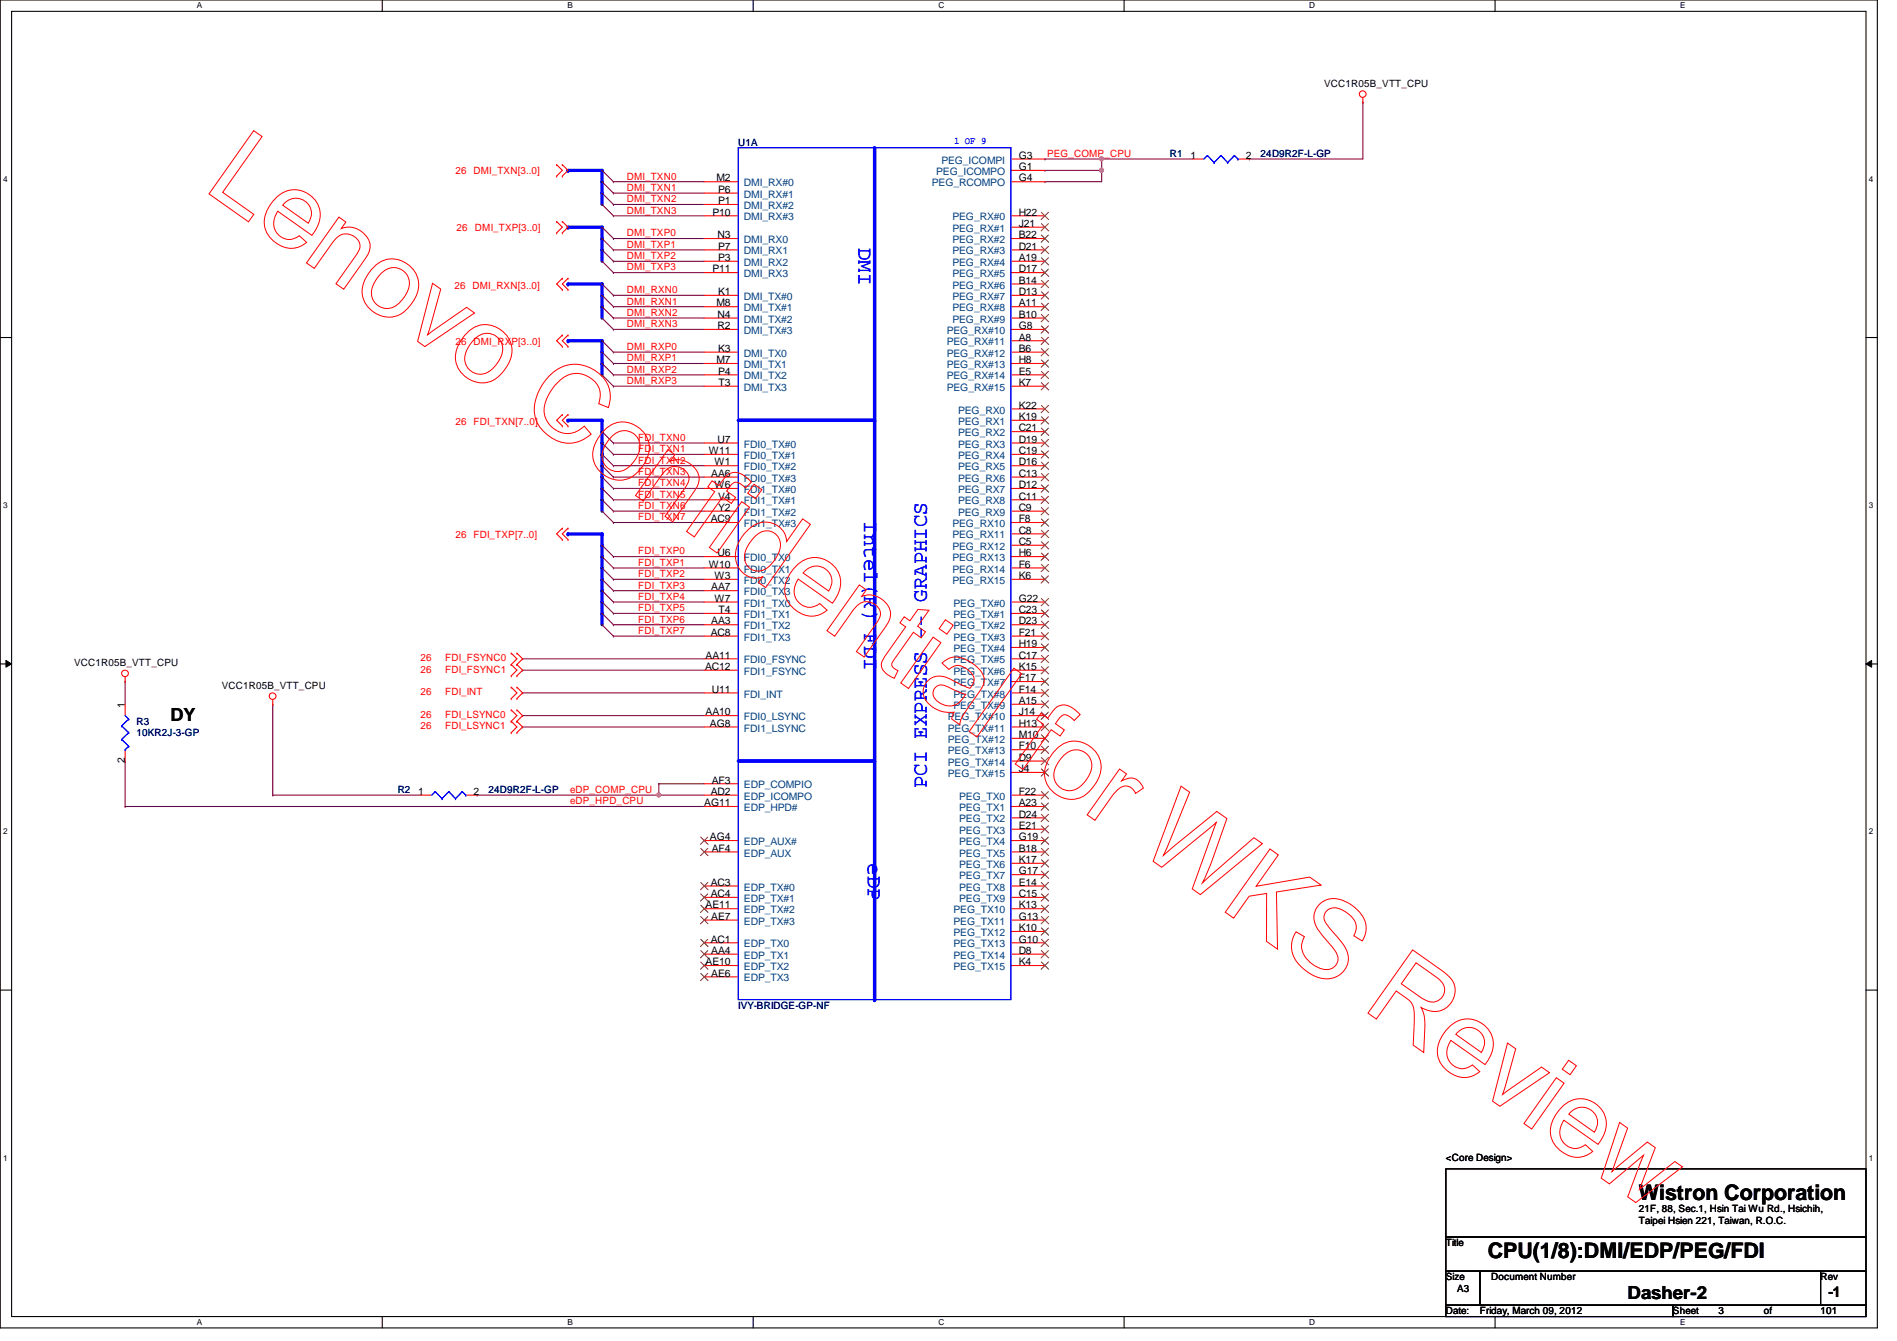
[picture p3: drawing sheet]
<svg xmlns="http://www.w3.org/2000/svg" width="297mm" height="210mm" viewBox="0 0 297 210" stroke-linecap="round" stroke-linejoin="round" font-family="sans-serif">
<path d="M0 0h294v207.9h-294zM1.8 1.8h290.4v204.3h-290.4z" fill="none" stroke="#000" stroke-width=".17"/>
<g fill="#fff">
<path d="M30.8 .2h.8v1.4h-.8z"/>
<path d="M30.8 206.2h.8v1.4h-.8z"/>
</g>
<path d="M59.9 0v1.8M59.9 206.1v1.8" fill="none" stroke="#000" stroke-width=".17"/>
<g fill="#fff">
<path d="M88.9 .2h.8v1.4h-.8z"/>
<path d="M88.9 206.2h.8v1.4h-.8z"/>
</g>
<path d="M117.9 0v1.8M117.9 206.1v1.8" fill="none" stroke="#000" stroke-width=".17"/>
<g fill="#fff">
<path d="M146.9 .2h.9v1.4h-.9z"/>
<path d="M146.9 206.2h.9v1.4h-.9z"/>
</g>
<path d="M176 0v1.8M176 206.1v1.8" fill="none" stroke="#000" stroke-width=".17"/>
<g fill="#fff">
<path d="M205 .2h.9v1.4h-.9z"/>
<path d="M205 206.2h.9v1.4h-.9z"/>
</g>
<path d="M234.1 0v1.8M234.1 206.1v1.8" fill="none" stroke="#000" stroke-width=".17"/>
<g fill="#fff">
<path d="M263.1 .2h.8v1.4h-.8z"/>
<path d="M263.1 206.2h.8v1.4h-.8z"/>
<path d="M.5 27.3h.7v1.4h-.7z"/>
<path d="M292.6 27.3h.7v1.4h-.7z"/>
<path d="M.5 78.4h.7v1.4h-.7z"/>
<path d="M292.6 78.4h.7v1.4h-.7z"/>
</g>
<path d="M0 52.8h1.8M292.2 52.8h1.8" fill="none" stroke="#000" stroke-width=".17"/>
<g fill="#fff">
<path d="M.5 129.5h.7v1.4h-.7z"/>
<path d="M292.6 129.5h.7v1.4h-.7z"/>
</g>
<path d="M0 103.9h1.8M292.2 103.9h1.8" fill="none" stroke="#000" stroke-width=".17"/>
<path d="M.9 103.4l.9 .5-.9 .5zM292.2 103.9l.9-.5v1z" fill="#000"/>
<path d="M.9 103.4l.9 .5-.9 .5zM292.2 103.9l.9-.5v1z" fill="none" stroke="#000" stroke-width=".16"/>
<g fill="#fff">
<path d="M.5 180.5h.7v1.4h-.7z"/>
<path d="M292.6 180.5h.7v1.4h-.7z"/>
</g>
<path d="M0 155h1.8M292.2 155h1.8" fill="none" stroke="#000" stroke-width=".17"/>
<path d="M163.6 28.4h.1M163.6 24.9h.1M163.6 24.9h8.9M172.5 26.7h.1M172.5 26.7v1.7h-8.9" fill="none" stroke="#800040" stroke-width=".17"/>
<path d="M88.9 26.7h5.4" fill="none" stroke="#00f" stroke-width=".51"/>
<circle cx="88.9" cy="26.7" r=".25" fill="#00f"/>
<path d="M94.3 30.2v1.8" fill="none" stroke="#00f" stroke-width=".51"/>
<circle cx="94.3" cy="30.2" r=".25" fill="#00f"/>
<g fill="none" stroke="#800040" stroke-width=".17">
<path d="M96.1 28.4h.1M96.1 30.2h.1M96.1 32h.1M96.1 33.8h.1M96.1 37.3h.1M96.1 39.1h.1M96.1 28.4h14.2M96.1 30.2h14.2M96.1 32h14.2M96.1 33.8h14.2M96.1 37.3h14.2M96.1 39.1h14.2"/>
<path d="M96.1 40.9h.1M96.1 42.7h.1M96.1 40.9h14.2M96.1 42.7h14.2"/>
</g>
<path d="M88.9 44.4h5.4" fill="none" stroke="#00f" stroke-width=".51"/>
<circle cx="88.9" cy="44.4" r=".25" fill="#00f"/>
<path d="M94.3 48v1.8" fill="none" stroke="#00f" stroke-width=".51"/>
<circle cx="94.3" cy="48" r=".25" fill="#00f"/>
<path d="M96.1 46.2h.1M96.1 48h.1M96.1 49.8h.1M96.1 51.6h.1M96.1 46.2h14.2M96.1 48h14.2M96.1 49.8h14.2M96.1 51.6h14.2" fill="none" stroke="#800040" stroke-width=".17"/>
<path d="M88.9 53.3h5.4" fill="none" stroke="#00f" stroke-width=".51"/>
<circle cx="88.9" cy="53.3" r=".25" fill="#00f"/>
<path d="M94.3 56.9v1.8" fill="none" stroke="#00f" stroke-width=".51"/>
<circle cx="94.3" cy="56.9" r=".25" fill="#00f"/>
<path d="M163.6 26.7h.1M172.5 24.9h.1M172.5 24.9v1.8h-8.9M96.1 55.1h.1M96.1 56.9h.1M96.1 58.7h.1M96.1 55.1h14.2M96.1 56.9h14.2M96.1 58.7h14.2M96.1 60.5h.1M96.1 60.5h14.2" fill="none" stroke="#800040" stroke-width=".17"/>
<circle cx="172.5" cy="26.6" r=".32" fill="#f0f"/>
<circle cx="172.5" cy="26.6" r=".32" fill="none" stroke="#f0f" stroke-width=".17"/>
<path d="M172.5 24.9h.1M172.5 24.9h14.2" fill="none" stroke="#800040" stroke-width=".17"/>
<circle cx="172.5" cy="24.9" r=".32" fill="#f0f"/>
<circle cx="172.5" cy="24.9" r=".32" fill="none" stroke="#f0f" stroke-width=".17"/>
<g fill="none" stroke="#800040" stroke-width=".17">
<path d="M195.6 24.9h.1M195.6 24.9h17.8M96.1 69.3h.1M96.1 71.1h.1M96.1 72.9h.1M96.1 74.7h.1M96.1 76.5h.1M96.1 78.2h.1M96.1 69.3h14.2M96.1 71.1h14.2M96.1 72.9h14.2M96.1 74.7h14.2"/>
<path d="M96.1 76.5h14.2M96.1 78.2h14.2M96.1 81.8h.1M96.1 80h.1M96.1 94.2h.1M96.1 96h.1M96.1 99.6h.1M96.1 97.8h.1M96.1 87.1h.1M96.1 88.9h.1M96.1 90.7h.1M96.1 92.5h.1"/>
<path d="M96.1 81.8h14.2M96.1 80h14.2M96.1 94.2h14.2M96.1 96h14.2M96.1 99.6h14.2M96.1 97.8h14.2M96.1 87.1h14.2M96.1 88.9h14.2M96.1 90.7h14.2M96.1 92.5h14.2"/>
</g>
<path d="M94.3 78.2v1.8" fill="none" stroke="#00f" stroke-width=".51"/>
<circle cx="94.3" cy="78.2" r=".25" fill="#00f"/>
<path d="M88.9 65.8h5.4" fill="none" stroke="#00f" stroke-width=".51"/>
<circle cx="88.9" cy="65.8" r=".25" fill="#00f"/>
<path d="M81.8 103.1h.1M81.8 104.9h.1M81.8 108.5h.1M81.8 112h.1M81.8 113.8h.1M81.8 103.1h28.5M81.8 104.9h28.5M81.8 108.5h28.5M81.8 112h28.5M81.8 113.8h28.5" fill="none" stroke="#800040" stroke-width=".17"/>
<path d="M88.9 35.6h5.4" fill="none" stroke="#00f" stroke-width=".51"/>
<circle cx="88.9" cy="35.6" r=".25" fill="#00f"/>
<path d="M94.3 28.4v1.8" fill="none" stroke="#00f" stroke-width=".51"/>
<circle cx="94.3" cy="28.4" r=".25" fill="#00f"/>
<path d="M94.3 26.7v1.7" fill="none" stroke="#00f" stroke-width=".51"/>
<circle cx="94.3" cy="26.7" r=".25" fill="#00f"/>
<path d="M94.3 37.3v1.8" fill="none" stroke="#00f" stroke-width=".51"/>
<circle cx="94.3" cy="37.3" r=".25" fill="#00f"/>
<path d="M94.3 39.1v1.8" fill="none" stroke="#00f" stroke-width=".51"/>
<circle cx="94.3" cy="39.1" r=".25" fill="#00f"/>
<path d="M94.3 35.6v1.7" fill="none" stroke="#00f" stroke-width=".51"/>
<circle cx="94.3" cy="35.6" r=".25" fill="#00f"/>
<path d="M94.3 44.4v1.8" fill="none" stroke="#00f" stroke-width=".51"/>
<circle cx="94.3" cy="44.4" r=".25" fill="#00f"/>
<path d="M94.3 46.2v1.8" fill="none" stroke="#00f" stroke-width=".51"/>
<circle cx="94.3" cy="46.2" r=".25" fill="#00f"/>
<path d="M94.3 53.3v1.8" fill="none" stroke="#00f" stroke-width=".51"/>
<circle cx="94.3" cy="53.3" r=".25" fill="#00f"/>
<path d="M94.3 55.1v1.8" fill="none" stroke="#00f" stroke-width=".51"/>
<circle cx="94.3" cy="55.1" r=".25" fill="#00f"/>
<path d="M94.3 71.1v1.8" fill="none" stroke="#00f" stroke-width=".51"/>
<circle cx="94.3" cy="71.1" r=".25" fill="#00f"/>
<path d="M94.3 65.8v1.8" fill="none" stroke="#00f" stroke-width=".51"/>
<circle cx="94.3" cy="65.8" r=".25" fill="#00f"/>
<path d="M94.3 69.3v1.8" fill="none" stroke="#00f" stroke-width=".51"/>
<circle cx="94.3" cy="69.3" r=".25" fill="#00f"/>
<path d="M94.3 67.6v1.7" fill="none" stroke="#00f" stroke-width=".51"/>
<circle cx="94.3" cy="67.6" r=".25" fill="#00f"/>
<path d="M94.3 74.7v1.8" fill="none" stroke="#00f" stroke-width=".51"/>
<circle cx="94.3" cy="74.7" r=".25" fill="#00f"/>
<path d="M94.3 72.9v1.8" fill="none" stroke="#00f" stroke-width=".51"/>
<circle cx="94.3" cy="72.9" r=".25" fill="#00f"/>
<path d="M94.3 76.5v1.7" fill="none" stroke="#00f" stroke-width=".51"/>
<circle cx="94.3" cy="76.5" r=".25" fill="#00f"/>
<path d="M94.3 96v1.8" fill="none" stroke="#00f" stroke-width=".51"/>
<circle cx="94.3" cy="96" r=".25" fill="#00f"/>
<path d="M88.9 83.6h5.4" fill="none" stroke="#00f" stroke-width=".51"/>
<circle cx="88.9" cy="83.6" r=".25" fill="#00f"/>
<path d="M94.3 88.9v1.8" fill="none" stroke="#00f" stroke-width=".51"/>
<circle cx="94.3" cy="88.9" r=".25" fill="#00f"/>
<path d="M94.3 83.6v1.7" fill="none" stroke="#00f" stroke-width=".51"/>
<circle cx="94.3" cy="83.6" r=".25" fill="#00f"/>
<path d="M94.3 87.1v1.8" fill="none" stroke="#00f" stroke-width=".51"/>
<circle cx="94.3" cy="87.1" r=".25" fill="#00f"/>
<path d="M94.3 85.3v1.8" fill="none" stroke="#00f" stroke-width=".51"/>
<circle cx="94.3" cy="85.3" r=".25" fill="#00f"/>
<path d="M94.3 90.7v1.8" fill="none" stroke="#00f" stroke-width=".51"/>
<circle cx="94.3" cy="90.7" r=".25" fill="#00f"/>
<path d="M94.3 92.5v1.7" fill="none" stroke="#00f" stroke-width=".51"/>
<circle cx="94.3" cy="92.5" r=".25" fill="#00f"/>
<path d="M94.3 94.2v1.8" fill="none" stroke="#00f" stroke-width=".51"/>
<circle cx="94.3" cy="94.2" r=".25" fill="#00f"/>
<g fill="none" stroke="#800040" stroke-width=".17">
<path d="M213.4 16h.1M213.4 16v8.9M19.6 119.1h.1M19.6 106.7h.1M19.6 106.7v3.5M19.6 119.1v7.1M42.7 110.2h.1M42.7 110.2v14.3M19.6 126.2h.1M19.6 126.2h90.7M42.7 124.5h.1M42.7 124.5h23.1"/>
<path d="M103.2 124.5h.1M103.2 124.5h7.1"/>
</g>
<circle cx="103.1" cy="124.4" r=".32" fill="#f0f"/>
<circle cx="103.1" cy="124.4" r=".32" fill="none" stroke="#f0f" stroke-width=".17"/>
<g fill="none" stroke="#800040" stroke-width=".17">
<path d="M94.3 26.7h.1M94.3 28.4h.1M94.3 30.2h.1M94.3 32h.1M94.3 35.6h.1M94.3 37.3h.1M94.3 39.1h.1M94.3 26.7l1.8 1.7M94.3 28.4l1.8 1.8M94.3 30.2l1.8 1.8M94.3 32l1.8 1.8M94.3 35.6l1.8 1.7"/>
<path d="M94.3 37.3l1.8 1.8M94.3 39.1l1.8 1.8M94.3 40.9h.1M94.3 44.4h.1M94.3 46.2h.1M94.3 48h.1M94.3 49.8h.1M94.3 53.3h.1M94.3 55.1h.1M94.3 56.9h.1M94.3 58.7h.1M94.3 40.9l1.8 1.8"/>
<path d="M94.3 44.4l1.8 1.8M94.3 46.2l1.8 1.8M94.3 48l1.8 1.8M94.3 49.8l1.8 1.8M94.3 53.3l1.8 1.8M94.3 55.1l1.8 1.8M94.3 56.9l1.8 1.8M94.3 58.7l1.8 1.8M94.3 67.6h.1M94.3 69.3h.1M94.3 71.1h.1M94.3 72.9h.1"/>
<path d="M94.3 74.7h.1M94.3 76.5h.1M94.3 78.2h.1M94.3 67.6l1.8 1.7M94.3 69.3l1.8 1.8M94.3 71.1l1.8 1.8M94.3 72.9l1.8 1.8M94.3 74.7l1.8 1.8M94.3 76.5l1.8 1.7M94.3 78.2l1.8 1.8M94.3 80h.1M94.3 85.3h.1"/>
<path d="M94.3 87.1h.1M94.3 88.9h.1M94.3 90.7h.1M94.3 92.5h.1M94.3 94.2h.1M94.3 96h.1M94.3 97.8h.1M94.3 80l1.8 1.8M94.3 85.3l1.8 1.8M94.3 87.1l1.8 1.8M94.3 88.9l1.8 1.8M94.3 90.7l1.8 1.8"/>
<path d="M94.3 92.5l1.8 1.7M94.3 94.2l1.8 1.8M94.3 96l1.8 1.8M94.3 97.8l1.8 1.8M74.7 124.5h.1M74.7 124.5h28.5M103.2 122.7h.1M103.2 124.5h.1M103.2 122.7h7.1M103.2 122.7v1.8"/>
</g>
<g fill="none" stroke="#f00" stroke-width=".17">
<path d="M213.4 16h.1M213.4 15.3v.7M87.2 27.6h.1M87.2 25.8h.1M87.2 36.4h.1M87.2 34.7h.1M87.2 25.8l.8 .9-.8 .9M87.2 34.7l.8 .9-.8 .8M88 25.8h.1M88 27.6h.1M88 34.7h.1M88 36.4h.1"/>
<path d="M88 25.8l.9 .9-.9 .9M88 34.7l.9 .9-.9 .8M110.3 28.4h5.3M110.3 30.2h5.3M110.3 32h5.3M110.3 33.8h5.3M110.3 37.3h5.3M110.3 39.1h5.3M158.3 24.9h5.3M158.3 28.4h5.3M158.3 33.8h5.3M158.3 37.3h5.3"/>
<path d="M158.3 39.1h5.3M158.3 26.7h5.3M158.3 35.6h5.3M186.7 24.9h1.8M193.8 24.9h1.8M88 52.5h.1M88 54.2h.1M88 43.6h.1M88 45.3h.1M88 52.5l-.8 .8 .8 .9M88 43.6l-.8 .8 .8 .9M88.9 52.5h.1"/>
<path d="M88.9 54.2h.1M88.9 43.6h.1M88.9 45.3h.1M88.9 52.5l-.9 .8 .9 .9M88.9 43.6l-.9 .8 .9 .9M110.3 40.9h5.3M110.3 42.7h5.3M110.3 46.2h5.3M110.3 48h5.3M110.3 49.8h5.3M110.3 51.6h5.3M110.3 55.1h5.3"/>
<path d="M110.3 56.9h5.3M110.3 58.7h5.3M158.3 40.9h5.3M158.3 42.7h5.3M158.3 46.2h5.3M158.3 48h5.3M158.3 49.8h5.3M158.3 51.6h5.3M158.3 55.1h5.3M158.3 56.9h5.3M158.3 58.7h5.3M158.3 44.4h5.3"/>
<path d="M158.3 53.3h5.3M88 64.9h.1M88 66.7h.1M88 64.9l-.8 .9 .8 .9M88.9 64.9h.1M88.9 66.7h.1M88.9 64.9l-.9 .9 .9 .9M110.3 60.5h5.3M110.3 69.3h5.3M110.3 71.1h5.3M110.3 72.9h5.3M110.3 74.7h5.3"/>
<path d="M110.3 76.5h5.3M110.3 78.2h5.3M158.3 60.5h5.3M158.3 69.3h5.3M158.3 71.1h5.3M158.3 72.9h5.3M158.3 74.7h5.3M158.3 76.5h5.3M158.3 78.2h5.3M158.3 64h5.3M158.3 65.8h5.3M158.3 67.6h5.3"/>
<path d="M88 82.7h.1M88 84.5h.1M88 82.7l-.8 .9 .8 .9M88.9 82.7h.1M88.9 84.5h.1M88.9 82.7l-.9 .9 .9 .9M110.3 80h5.3M110.3 81.8h5.3M110.3 87.1h5.3M110.3 88.9h5.3M110.3 90.7h5.3M110.3 92.5h5.3"/>
<path d="M110.3 94.2h5.3M110.3 96h5.3M110.3 97.8h5.3M110.3 99.6h5.3M158.3 80h5.3M158.3 81.8h5.3M158.3 87.1h5.3M158.3 88.9h5.3M158.3 90.7h5.3M158.3 94.2h5.3M158.3 96h5.3M158.3 97.8h5.3"/>
<path d="M158.3 99.6h5.3M158.3 83.6h5.3M158.3 85.3h5.3M19.6 106.7h.1M19.6 106v.7M19.6 110.2v1.8M19.6 117.3v1.8M42.7 110.2h.1M42.7 109.5v.7M80 102.2h.1M80 104h.1M80 105.8h.1"/>
<path d="M80 107.6h.1M80 109.3h.1M80 111.1h.1M80 112.9h.1M80 114.7h.1M80 102.2l.9 .9-.9 .9M80 104l.9 .9-.9 .9M80 107.6l.9 .9-.9 .8M80 111.1l.9 .9-.9 .9M80 112.9l.9 .9-.9 .9M80.9 104h.1M80.9 102.2h.1"/>
<path d="M80.9 105.8h.1M80.9 109.3h.1M80.9 107.6h.1M80.9 112.9h.1M80.9 111.1h.1M80.9 114.7h.1M80.9 102.2l.9 .9-.9 .9M80.9 104l.9 .9-.9 .9M80.9 107.6l.9 .9-.9 .8M80.9 111.1l.9 .9-.9 .9M80.9 112.9l.9 .9-.9 .9M110.3 103.1h5.3"/>
<path d="M110.3 104.9h5.3M110.3 108.5h5.3M110.3 112h5.3M110.3 113.8h5.3M158.3 103.1h5.3M158.3 104.9h5.3M158.3 108.5h5.3M158.3 112h5.3M158.3 113.8h5.3M158.3 101.3h5.3M158.3 106.7h5.3M158.3 110.2h5.3"/>
<path d="M158.3 115.6h5.3M158.3 117.3h5.3M158.3 119.1h5.3M65.8 124.5h1.8M72.9 124.5h1.8M110.3 124.5h5.3M110.3 126.2h5.3M110.3 131.6h5.3M110.3 133.3h5.3M110.3 138.7h5.3M110.3 122.7h5.3M158.3 124.5h5.3"/>
<path d="M158.3 120.9h5.3M158.3 126.2h5.3M158.3 128h5.3M158.3 129.8h5.3M158.3 131.6h5.3M158.3 133.3h5.3M158.3 135.1h5.3M158.3 136.9h5.3M158.3 138.7h5.3M110.3 140.5h5.3M110.3 142.2h5.3M110.3 144h5.3"/>
<path d="M110.3 147.6h5.3M110.3 149.4h5.3M110.3 151.1h5.3M110.3 152.9h5.3M158.3 140.5h5.3M158.3 142.2h5.3M158.3 144h5.3M158.3 145.8h5.3M158.3 147.6h5.3M158.3 149.4h5.3M158.3 151.1h5.3"/>
<circle cx="213.4" cy="14.7" r=".52"/>
<circle cx="19.6" cy="105.4" r=".52"/>
<circle cx="42.7" cy="109" r=".52"/>
</g>
<path d="M226.4 183h65.8v10.6h-65.8zM226.4 193.6h65.8v5.4h-65.8zM226.4 199h5.3v5.3h-5.3zM231.7 199h53.4v5.3h-53.4zM285.1 199h7.1v5.3h-7.1zM226.4 204.3h35.6v1.8h-35.6zM262 204.3h30.2v1.8h-30.2z" fill="none" stroke="#000" stroke-width=".17"/>
<g fill="none" stroke="#00f" stroke-width=".17">
<path d="M115.6 23.1h42.7v133.4h-42.7zM189.1 24.3h.1M189.1 24.3l-.6 .6M189.1 24.3l1 1.1M190.1 25.4h.1M191.2 24.3h.1M191.2 24.3l-1.1 1.1M191.2 24.3l1 1.1M192.2 25.4h.1M193.3 24.3h.1M193.3 24.3l-1.1 1.1M193.3 24.3l.5 .6"/>
<path d="M193.8 24.9h.1M19 113.6h.1M19 115.7h.1M19 113.6l1.1 1.1M19 115.7l1.1 1.1M19.6 117.3h.1M19.6 112l.5 .6M20.1 112.6h.1M20.1 114.7h.1M20.1 116.8h.1M20.1 112.6l-1.1 1M20.1 114.7l-1.1 1"/>
<path d="M20.1 116.8l-.5 .5M68.2 123.9h.1M68.2 123.9l-.6 .6M68.2 123.9l1 1.1M69.2 125h.1M70.3 123.9h.1M70.3 123.9l-1.1 1.1M70.3 123.9l1 1.1M71.3 125h.1M72.4 123.9h.1M72.4 123.9l-1.1 1.1M72.4 123.9l.5 .6"/>
<path d="M72.9 124.5h.1"/>
</g>
<g fill="none" stroke="#804000" stroke-width=".16">
<path d="M163.1 33.2l1.1 1.2M163.1 35l1.1 1.2M163.1 36.8l1.1 1.1M163.1 38.6l1.1 1.1M164.2 33.2l-1.2 1.2M164.2 35l-1.2 1.2M164.2 36.8l-1.2 1.1M164.2 38.6l-1.2 1.1M163.1 40.3l1.1 1.2M163.1 42.1l1.1 1.2M163.1 43.9l1.1 1.1M163.1 45.7l1.1 1.1"/>
<path d="M163.1 47.5l1.1 1.1M163.1 49.2l1.1 1.2M163.1 51l1.1 1.2M163.1 52.8l1.1 1.1M163.1 54.6l1.1 1.1M163.1 56.3l1.1 1.2M163.1 58.1l1.1 1.2M163.1 59.9l1.1 1.1M164.2 40.3l-1.2 1.2M164.2 42.1l-1.2 1.2M164.2 43.9l-1.2 1.1M164.2 45.7l-1.2 1.1"/>
<path d="M164.2 47.5l-1.2 1.1M164.2 49.2l-1.2 1.2M164.2 51l-1.2 1.2M164.2 52.8l-1.2 1.1M164.2 54.6l-1.2 1.1M164.2 56.3l-1.2 1.2M164.2 58.1l-1.2 1.2M164.2 59.9l-1.2 1.1M163.1 63.5l1.1 1.1M163.1 65.2l1.1 1.2M163.1 67l1.1 1.2M163.1 68.8l1.1 1.1"/>
<path d="M163.1 70.6l1.1 1.1M163.1 72.3l1.1 1.2M163.1 74.1l1.1 1.2M163.1 75.9l1.1 1.1M163.1 77.7l1.1 1.1M163.1 79.5l1.1 1.1M164.2 63.5l-1.2 1.1M164.2 65.2l-1.2 1.2M164.2 67l-1.2 1.2M164.2 68.8l-1.2 1.1M164.2 70.6l-1.2 1.1M164.2 72.3l-1.2 1.2"/>
<path d="M164.2 74.1l-1.2 1.2M164.2 75.9l-1.2 1.1M164.2 77.7l-1.2 1.1M164.2 79.5l-1.2 1.1M163.1 81.2l1.1 1.2M163.1 83l1.1 1.2M163.1 84.8l1.1 1.1M163.1 86.6l1.1 1.1M163.1 88.3l1.1 1.2M163.1 90.1l1.1 1.2M163.1 93.7l1.1 1.1M163.1 95.5l1.1 1.1"/>
<path d="M163.1 97.2l1.1 1.2M163.1 99l1.1 1.2M164.2 81.2l-1.2 1.2M164.2 83l-1.2 1.2M164.2 84.8l-1.2 1.1M164.2 86.6l-1.2 1.1M164.2 88.3l-1.2 1.2M164.2 90.1l-1.2 1.2M164.2 93.7l-1.2 1.1M164.2 95.5l-1.2 1.1M164.2 97.2l-1.2 1.2M164.2 99l-1.2 1.2"/>
<path d="M163.1 100.8l1.1 1.1M163.1 102.6l1.1 1.1M163.1 104.4l1.1 1.1M163.1 106.1l1.1 1.2M163.1 107.9l1.1 1.2M163.1 109.7l1.1 1.1M163.1 111.5l1.1 1.1M163.1 113.2l1.1 1.2M163.1 115l1.1 1.2M163.1 116.8l1.1 1.1M163.1 118.6l1.1 1.1M164.2 100.8l-1.2 1.1"/>
<path d="M164.2 102.6l-1.2 1.1M164.2 104.4l-1.2 1.1M164.2 106.1l-1.2 1.2M164.2 107.9l-1.2 1.2M164.2 109.7l-1.2 1.1M164.2 111.5l-1.2 1.1M164.2 113.2l-1.2 1.2M164.2 115l-1.2 1.2M164.2 116.8l-1.2 1.1M164.2 118.6l-1.2 1.1M109.7 132.8l1.2 1.1M109.7 131l1.2 1.2"/>
<path d="M109.7 138.1l1.2 1.2M109.7 139.9l1.2 1.2M110.8 132.8l-1.1 1.1M110.8 138.1l-1.1 1.2M110.8 139.9l-1.1 1.2M110.8 131l-1.1 1.2M163.1 120.4l1.1 1.1M163.1 123.9l1.1 1.2M163.1 125.7l1.1 1.1M163.1 127.5l1.1 1.1M163.1 129.2l1.1 1.2M163.1 131l1.1 1.2"/>
<path d="M163.1 132.8l1.1 1.1M163.1 134.6l1.1 1.1M163.1 136.4l1.1 1.1M163.1 138.1l1.1 1.2M163.1 139.9l1.1 1.2M164.2 120.4l-1.2 1.1M164.2 123.9l-1.2 1.2M164.2 125.7l-1.2 1.1M164.2 127.5l-1.2 1.1M164.2 129.2l-1.2 1.2M164.2 131l-1.2 1.2M164.2 132.8l-1.2 1.1"/>
<path d="M164.2 134.6l-1.2 1.1M164.2 136.4l-1.2 1.1M164.2 138.1l-1.2 1.2M164.2 139.9l-1.2 1.2M109.7 147l1.2 1.2M109.7 148.8l1.2 1.1M109.7 150.6l1.2 1.1M109.7 152.4l1.2 1.1M109.7 141.7l1.2 1.1M109.7 143.5l1.2 1.1M110.8 148.8l-1.1 1.1M110.8 150.6l-1.1 1.1"/>
<path d="M110.8 152.4l-1.1 1.1M110.8 147l-1.1 1.2M110.8 141.7l-1.1 1.1M110.8 143.5l-1.1 1.1M163.1 141.7l1.1 1.1M163.1 143.5l1.1 1.1M163.1 145.2l1.1 1.2M163.1 147l1.1 1.2M163.1 148.8l1.1 1.1M163.1 150.6l1.1 1.1M164.2 141.7l-1.2 1.1M164.2 143.5l-1.2 1.1"/>
<path d="M164.2 145.2l-1.2 1.2M164.2 147l-1.2 1.2M164.2 148.8l-1.2 1.1M164.2 150.6l-1.2 1.1"/>
</g>
<path d="M136.9 23.1v133.4" fill="none" stroke="#00f" stroke-width=".51"/>
<circle cx="136.9" cy="156.5" r=".25" fill="#00f"/>
<path d="M115.6 65.8h21.3" fill="none" stroke="#00f" stroke-width=".51"/>
<circle cx="136.9" cy="65.8" r=".25" fill="#00f"/>
<path d="M115.6 119.1h21.3" fill="none" stroke="#00f" stroke-width=".51"/>
<circle cx="136.9" cy="119.1" r=".25" fill="#00f"/>
<path d="M115.6 23.1h42.7v133.4h-42.7z" fill="none" stroke="#00f" stroke-width=".17"/>
<path d="M136.9 23.1v133.4" fill="none" stroke="#00f" stroke-width=".51"/>
<circle cx="136.9" cy="156.5" r=".25" fill="#00f"/>
<path d="M115.6 65.8h21.3" fill="none" stroke="#00f" stroke-width=".51"/>
<circle cx="136.9" cy="65.8" r=".25" fill="#00f"/>
<path d="M115.6 119.1h21.3" fill="none" stroke="#00f" stroke-width=".51"/>
<circle cx="136.9" cy="119.1" r=".25" fill="#00f"/>
<circle cx="172.5" cy="26.6" r=".32" fill="#f0f"/>
<circle cx="172.5" cy="26.6" r=".32" fill="none" stroke="#f0f" stroke-width=".17"/>
<circle cx="172.5" cy="24.9" r=".32" fill="#f0f"/>
<circle cx="172.5" cy="24.9" r=".32" fill="none" stroke="#f0f" stroke-width=".17"/>
<circle cx="103.1" cy="124.4" r=".32" fill="#f0f"/>
<circle cx="103.1" cy="124.4" r=".32" fill="none" stroke="#f0f" stroke-width=".17"/>
<g fill="none" stroke="#f00" stroke-width=".16">
<path d="M39.7 20.5l1.3 .9-6.1 8.7 4.8 3.5-.8 1.1-6.2-4.3zM43.3 30.9a4 4 0 0 1 5.4-.2 4 4 0 0 1 .7 5.3l-.6 .8-5.3-3.7a2.7 2.7 0 0 0 1.4 4.4h.4a2.85 2.85 0 0 0 1.6-.6l1.1 1a3.8 3.8 0 0 1-5.3-.3 4 4 0 0 1-.3-5.7zM44.6 31.8a2.44 2.44 0 0 1 3.3-.2 2.44 2.44 0 0 1 .4 3.3l-4-2.8zM53.1 34l1.1 .8-.8 1a3.4 3.4 0 0 1 4.5 3l-.1 .5-.4 .8-3.6 5.2-1.2-.9 3.1-4.3a1.9 1.9 0 0 0 .4-2.4 2.25 2.25 0 0 0-3.7-.1l-3.2 4.4-1.2-.8zM58.6 41.7a4.1 4.1 0 0 1 5.7 0 4.1 4.1 0 0 1 .3 5.7 4.1 4.1 0 0 1-5.1 2 4.1 4.1 0 0 1-2.7-4.7l.6-1.5zM59.8 42.7a2.5 2.5 0 0 1 3.3-.3 2.5 2.5 0 0 1 .7 3.2 3.9 3.9 0 0 1-3.2 2.7 2.56 2.56 0 0 1-2.3-1.5 2.56 2.56 0 0 1 .4-2.7zM67.7 44.3l1.3 1-2 7.1 6.1-4.3 1.2 .9-7.8 5.2-1.1-.8zM73.2 52a4.1 4.1 0 0 1 5.7 0 4.1 4.1 0 0 1 .3 5.6 4.1 4.1 0 0 1-5.1 2.1 4.1 4.1 0 0 1-2.7-4.7l.7-1.5zM74.4 53a2.5 2.5 0 0 1 3.3-.3 2.5 2.5 0 0 1 .7 3.2 3.9 3.9 0 0 1-3.2 2.7 2.56 2.56 0 0 1-2.3-1.5 2.56 2.56 0 0 1 .4-2.7zM85.9 58.9a5.5 5.5 0 0 1 5.7-1.6 5.5 5.5 0 0 1 4 4.4l-.1 1-.2 1.1-1.6-.6a3.3 3.3 0 0 0-2-4.5 3.8 3.8 0 0 0-4.6 1.4 5.7 5.7 0 0 0-1.8 5.1 3.6 3.6 0 0 0 6.2 1.5l1.1 1.3a5.1 5.1 0 0 1-7.4-.4 5.2 5.2 0 0 1-.9-6.2l.8-1.5zM94.7 67.2a4.1 4.1 0 0 1 5.7 0 4.1 4.1 0 0 1 .3 5.7 4.1 4.1 0 0 1-5.1 2 4.1 4.1 0 0 1-2.7-4.7l.7-1.5zM95.9 68.2a2.5 2.5 0 0 1 3.3-.3 2.5 2.5 0 0 1 .7 3.2 3.9 3.9 0 0 1-3.2 2.7 2.56 2.56 0 0 1-2.3-1.5 2.56 2.56 0 0 1 .4-2.7z"/>
<path d="M104.6 70.4l1.1 .8-.7 1a3.4 3.4 0 0 1 4.5 3l-.2 .5-.4 .8-3.6 5.2-1.2-.9 3.1-4.3a2.02 2.02 0 0 0 .6-2.2 2.25 2.25 0 0 0-3.9-.3l-3.2 4.4-1.2-.8zM111.5 75.3l1.1 .7 .5-.7a2.24 2.24 0 0 1 3.8-.6l.8 .7-1 1a1.79 1.79 0 0 0-1.8-.8l-.4 .3-.7 1 1.4 1-.7 .9-1.4-1-4.4 6.2-1.2-.8 4.4-6.2-1.1-.8zM116.1 78.5l1.3 .9-5.1 7.2-1.2-.9zM118.1 75.8l1.2 .9-1 1.4-1.2-.9zM116.8 83.2a3.6 3.6 0 0 1 6.1 .3l.3 1.3 2.5-3.6 1.2 .9-7 9.9-1.1-.8 .6-.9a3.3 3.3 0 0 1-4.2-3.6 5.7 5.7 0 0 1 1.6-3.5zM118.3 83.9a2.23 2.23 0 0 1 2.9-.5 2.23 2.23 0 0 1 .9 2.8 4.8 4.8 0 0 1-3 3.2 2.26 2.26 0 0 1-2.3-1.1 2.26 2.26 0 0 1 .1-2.5l.6-.9zM124.8 88.5a4 4 0 0 1 5.4-.3 4 4 0 0 1 .7 5.4l-.6 .8-5.3-3.8a2.7 2.7 0 0 0 1.4 4.4l.4 .1a2.85 2.85 0 0 0 1.6-.6l1.1 1a3.8 3.8 0 0 1-5.3-.3 4 4 0 0 1-.3-5.7zM126.1 89.4a2.44 2.44 0 0 1 3.3-.2 2.44 2.44 0 0 1 .4 3.3l-4-2.8zM134.6 91.6l1 .7-.7 1a3.4 3.4 0 0 1 4.5 3l-.1 .6-.4 .8-3.6 5.1-1.2-.8 3.1-4.4a1.9 1.9 0 0 0 .4-2.4 2.25 2.25 0 0 0-3.7 0l-3.2 4.4-1.2-.9zM141.6 96.5l.9 .7 1.2-1.8 1.8 .1-1.8 2.5 1.2 .9-.7 .9-1.2-.8-2.9 4.2a.9 .9 0 0 0-.3 1.2l.8 .6-.6 1.2a2.87 2.87 0 0 1-2-2.1l.1-.5 .5-.9 3.2-4.6-.9-.6zM146.1 99.7l1.2 .9-5 7.2-1.3-.9zM148 97l1.3 .9-1 1.4-1.2-.9z"/>
<path d="M146.5 107.6a1.6 1.6 0 0 1 2 0l1.5 .7 1.2 .4a2.91 2.91 0 0 1-2.5 1.8 2.78 2.78 0 0 1-2.6-1.8l.1-.7zM147.5 103.8a3.2 3.2 0 0 1 4.4-.2 3.7 3.7 0 0 1 2.2 2.8l-.3 1.2-1.8 2.6a6.9 6.9 0 0 0-1.7 3.2l-1.3-.9 .4-1a4.4 4.4 0 0 1-4.8-2.7 2.57 2.57 0 0 1 1.1-2.6 2.57 2.57 0 0 1 2.7-.1l3.5 1.6a1.66 1.66 0 0 0-.1-2.7 2.15 2.15 0 0 0-2.5-.7l-.7 .5zM158.8 104.6l1.2 .9-7 9.9-1.2-.9zM163 111.7l1.1 .7 .5-.7a2.24 2.24 0 0 1 3.7-.6l.8 .7-.9 1a1.79 1.79 0 0 0-1.8-.8l-.4 .3-.7 1 1.4 1-.7 .9-1.4-1-4.4 6.2-1.2-.8 4.4-6.2-1.1-.8zM165.5 117.2a4.1 4.1 0 0 1 5.6 0 4.1 4.1 0 0 1 .3 5.6 4.1 4.1 0 0 1-5 2.1 4.1 4.1 0 0 1-2.7-4.7l.6-1.5zM166.7 118.2a2.5 2.5 0 0 1 3.3-.3 2.5 2.5 0 0 1 .7 3.2 3.9 3.9 0 0 1-3.3 2.7 2.56 2.56 0 0 1-2.2-1.6 2.56 2.56 0 0 1 .4-2.6zM175.3 120.4l1.1 .7-.8 1.1a2.13 2.13 0 0 1 3.4 1.2l-1.2 .8a1.63 1.63 0 0 0-2.8-.6l-.9 1.1-2.7 3.7-1.2-.9zM184.9 123.1l1.4 .9-4.1 9.9 8.3-6.9 1.6 1.1-2.6 7.3-1.2 2.8 8-7.1 1.4 1-9.7 7.9-1.3-.9 3.7-10.4-8.5 7.1-1.3-1zM198.9 132.9l1.3 .9-3.5 4.9 8.4-1.4 1.8 1.2-7 1.1 .1 9-1.7-1.3v-7.5l-2.7 .5-2.4 3.4-1.3-.9zM206.5 141.7a3.5 3.5 0 0 1 4.4-.5 5 5 0 0 1 3 4.1l-.1 .9-.5 1.1-1.3-.8a2.49 2.49 0 0 0-1.1-3.6 2.6 2.6 0 0 0-2.8-.6 1.6 1.6 0 0 0-.2 2.7l.4 .5a13 13 0 0 1 2.6 3.5 3.3 3.3 0 0 1-.9 3.4 3.3 3.3 0 0 1-3.5 .6 6.1 6.1 0 0 1-4.2-4.4 4 4 0 0 1 .6-2.7l1.4 .7a2.97 2.97 0 0 0 .9 4.1 3.1 3.1 0 0 0 3.4 .9 1.82 1.82 0 0 0 .3-3l-.5-.6a11.3 11.3 0 0 1-2.6-3.7 2.78 2.78 0 0 1 .7-2.6zM221.2 148.7l4.4 3.1a4.1 4.1 0 0 1 2.3 3.2 3.3 3.3 0 0 1-4.9 2.9l-.5-.2a5.5 5.5 0 0 1 .6 3.1l-.2 3.9-1.6-1.1 .2-4.4a3 3 0 0 0-1.4-3l-1.5-1.1-3.1 4.4-1.3-.9zM221.7 150.7l3.2 2.2a2.31 2.31 0 0 1 1.3 2.3 1.99 1.99 0 0 1-3.1 1.3l-3.7-2.5z"/>
<path d="M227 160.7a4 4 0 0 1 5.4-.2 4 4 0 0 1 .7 5.3l-.6 .8-5.3-3.7a2.7 2.7 0 0 0 1.4 4.4h.4a2.85 2.85 0 0 0 1.6-.6l1.1 1a3.8 3.8 0 0 1-5.3-.3 4 4 0 0 1-.3-5.7zM228.3 161.6a2.44 2.44 0 0 1 3.3-.2 2.44 2.44 0 0 1 .4 3.3l-4-2.8zM236.1 163.3l1.2 .9-2 7.1 6.1-4.3 1.2 .9-7.8 5.3-1.1-.8zM243.7 168.7l1.2 .9-5.1 7.1-1.2-.8zM244.7 173.2a4 4 0 0 1 5.4-.3 4 4 0 0 1 .7 5.4l-.6 .8-5.3-3.8a2.7 2.7 0 0 0 1.4 4.4l.4 .1a2.86 2.86 0 0 0 1.6-.6l1.1 1a3.8 3.8 0 0 1-5.3-.3 4 4 0 0 1-.3-5.7zM245.6 166l1.2 .8-1 1.4-1.2-.8zM245.9 174.1a2.44 2.44 0 0 1 3.4-.2 2.44 2.44 0 0 1 .4 3.3l-4.1-2.8zM253.6 175.7l1.3 .9-2.5 6.8 5.5-4.6 1.3 .8-2.5 6.6 5.6-4.4 1.1 .8-7.3 5.6-1.2-.9 2.5-6.5-5.4 4.5-1.3-.9z"/>
</g>
<g font-size="3.3" fill="#00f">
<text x="134.4" y="38.8" transform="rotate(90 134.4 38.8)">DMI</text>
<text x="135.3" y="81.6" transform="rotate(90 135.3 81.6)">Intel(R) FDI</text>
<text x="145.1" y="123.4" transform="rotate(-90 145.1 123.4)">PCI EXPRESS -- GRAPHICS</text>
<text x="135.9" y="135.1" transform="rotate(90 135.9 135.1)">eDP</text>
</g>
<g font-size="3.3">
<text x="256.6" y="187.9">Wistron Corporation</text>
<text x="233" y="196.9">CPU(1/8):DMI/EDP/PEG/FDI</text>
</g>
<g font-size="2.8">
<text x="26.7" y="112.9">DY</text>
<text x="254.8" y="203.4">Dasher-2</text>
</g>
<text font-size="2.3" x="286.3" y="203">-1</text>
<g font-size="1.6">
<text x="207.3" y="13.5">VCC1R05B_VTT_CPU</text>
<text x="112.2" y="28.4">M2</text>
<text x="159.5" y="24.8">G3</text>
<text x="159.5" y="26.6">G1</text>
<text x="159.5" y="28.4">G4</text>
<text x="186.4" y="24.8">1</text>
<text x="195.1" y="24.8">2</text>
<text x="111.5" y="33.7">P10</text>
<text x="112.4" y="30.2">P6</text>
<text x="112.4" y="32">P1</text>
<text x="159.5" y="33.7">H22</text>
<text x="159.5" y="35.5">J21</text>
<text x="112.3" y="37.3">N3</text>
<text x="112.4" y="39.1">P7</text>
<text x="112.4" y="40.9">P3</text>
<text x="159.5" y="37.3">B22</text>
<text x="159.5" y="39.1">D21</text>
<text x="159.5" y="40.9">A19</text>
<text x="111.5" y="42.6">P11</text>
<text x="112.2" y="48">M8</text>
<text x="112.4" y="46.2">K1</text>
<text x="159.5" y="42.6">D17</text>
<text x="159.5" y="44.4">B14</text>
<text x="159.5" y="46.2">D13</text>
<text x="159.5" y="48">A11</text>
<text x="112.3" y="49.7">N4</text>
<text x="112.3" y="51.5">R2</text>
<text x="159.5" y="49.7">B10</text>
<text x="159.5" y="51.5">G8</text>
<text x="159.5" y="53.3">A8</text>
<text x="112.2" y="56.9">M7</text>
<text x="112.4" y="55.1">K3</text>
<text x="112.4" y="58.6">P4</text>
<text x="159.5" y="55.1">B6</text>
<text x="159.5" y="56.9">H8</text>
<text x="159.5" y="58.6">E5</text>
<text x="112.5" y="60.4">T3</text>
<text x="159.5" y="60.4">K7</text>
<text x="159.5" y="64">K22</text>
<text x="159.5" y="65.7">K19</text>
<text x="111" y="71.1">W11</text>
<text x="112.3" y="69.3">U7</text>
<text x="159.5" y="67.5">C21</text>
<text x="159.5" y="69.3">D19</text>
<text x="159.5" y="71.1">C19</text>
<text x="111.4" y="74.6">AA6</text>
<text x="111.9" y="72.9">W1</text>
<text x="111.9" y="76.4">W6</text>
<text x="159.5" y="72.9">D16</text>
<text x="159.5" y="74.6">C13</text>
<text x="159.5" y="76.4">D12</text>
<text x="111.3" y="81.7">AC9</text>
<text x="112.4" y="78.2">V4</text>
<text x="112.4" y="80">Y2</text>
<text x="159.5" y="78.2">C11</text>
<text x="159.5" y="80">C9</text>
<text x="159.5" y="81.7">F8</text>
<text x="159.5" y="83.5">C8</text>
<text x="111" y="88.9">W10</text>
<text x="112.3" y="87.1">U6</text>
<text x="159.5" y="85.3">C5</text>
<text x="159.5" y="87.1">H6</text>
<text x="159.5" y="88.9">F6</text>
<text x="111.4" y="92.4">AA7</text>
<text x="111.9" y="90.6">W3</text>
<text x="111.9" y="94.2">W7</text>
<text x="112.5" y="96">T4</text>
<text x="159.5" y="90.6">K6</text>
<text x="159.5" y="94.2">G22</text>
<text x="159.5" y="96">C23</text>
<text x="111.3" y="99.5">AC8</text>
<text x="111.4" y="97.7">AA3</text>
<text x="159.5" y="97.7">D23</text>
<text x="159.5" y="99.5">F21</text>
<text x="159.5" y="101.3">H19</text>
<text x="11.6" y="104.2">VCC1R05B_VTT_CPU</text>
<text x="34.7" y="107.8">VCC1R05B_VTT_CPU</text>
<text x="110.4" y="104.9">AC12</text>
<text x="110.5" y="103.1">AA11</text>
<text x="159.5" y="103.1">C17</text>
<text x="159.5" y="104.9">K15</text>
<text x="159.5" y="106.6">F17</text>
<text x="19.6" y="110.8" transform="rotate(-90 19.6 110.8)">1</text>
<text x="110.5" y="112">AA10</text>
<text x="111.2" y="113.7">AG8</text>
<text x="111.5" y="108.4">U11</text>
<text x="159.5" y="108.4">F14</text>
<text x="159.5" y="110.2">A15</text>
<text x="159.5" y="112">J14</text>
<text x="159.5" y="113.7">H13</text>
<text x="19.6" y="119.5" transform="rotate(-90 19.6 119.5)">2</text>
<text x="159.5" y="115.5">M10</text>
<text x="159.5" y="117.3">F10</text>
<text x="159.5" y="119.1">D9</text>
<text x="65.5" y="124.4">1</text>
<text x="74.2" y="124.4">2</text>
<text x="111.3" y="124.4">AD2</text>
<text x="111.5" y="122.6">AF3</text>
<text x="159.5" y="120.9">J4</text>
<text x="159.5" y="124.4">F22</text>
<text x="110.3" y="126.2">AG11</text>
<text x="111.2" y="131.5">AG4</text>
<text x="159.5" y="126.2">A23</text>
<text x="159.5" y="128">D24</text>
<text x="159.5" y="129.8">E21</text>
<text x="159.5" y="131.5">G19</text>
<text x="111.5" y="133.3">AF4</text>
<text x="159.5" y="133.3">B18</text>
<text x="159.5" y="135.1">K17</text>
<text x="159.5" y="136.9">G17</text>
<text x="110.5" y="142.2">AE11</text>
<text x="111.3" y="138.6">AC3</text>
<text x="111.3" y="140.4">AC4</text>
<text x="111.4" y="144">AE7</text>
<text x="159.5" y="138.6">E14</text>
<text x="159.5" y="140.4">C15</text>
<text x="159.5" y="142.2">K13</text>
<text x="159.5" y="144">G13</text>
<text x="111.3" y="147.5">AC1</text>
<text x="111.4" y="149.3">AA4</text>
<text x="159.5" y="145.8">K10</text>
<text x="159.5" y="147.5">G10</text>
<text x="159.5" y="149.3">D8</text>
<text x="110.5" y="151.1">AE10</text>
<text x="111.4" y="152.9">AE6</text>
<text x="159.5" y="151.1">K4</text>
<text x="226.4" y="181.7">&lt;Core Design&gt;</text>
<text x="256.6" y="189.7">21F, 88, Sec.1, Hsin Tai Wu Rd., Hsichih,</text>
<text x="256.6" y="191.6">Taipei Hsien 221, Taiwan, R.O.C.</text>
<text x="226.4" y="195.1">Title</text>
<text x="226.4" y="200.4">Size</text>
<text x="228.2" y="202.2">A3</text>
<text x="233.5" y="200.4">Document Number</text>
<text x="285.1" y="200.4">Rev</text>
<text x="226.4" y="205.7">Date:</text>
<text x="231.7" y="205.7">Friday, March 09, 2012</text>
<text x="262" y="205.7">Sheet</text>
<text x="269.1" y="205.7">3</text>
<text x="276.2" y="205.7">of</text>
<text x="285.1" y="205.7">101</text>
</g>
<g font-size="1.6" fill="#000080">
<text x="115.6" y="22.8">U1A</text>
<text x="183.2" y="24.6">R1</text>
<text x="197.4" y="24.6">24D9R2F-L-GP</text>
<text x="21.4" y="113.5">R3</text>
<text x="21.4" y="115.2">10KR2J-3-GP</text>
<text x="62.3" y="124.1">R2</text>
<text x="76.5" y="124.1">24D9R2F-L-GP</text>
<text x="115.6" y="157.9">IVY-BRIDGE-GP-NF</text>
</g>
<text font-size="1.6" fill="#00f" x="149.4" y="22.6">1 OF 9</text>
<g font-size="1.6" fill="#f00">
<text x="71.3" y="27.2">26 DMI_TXN[3..0]</text>
<text x="98.2" y="28.1">DMI_TXN0</text>
<text x="98.2" y="29.9">DMI_TXN1</text>
<text x="164" y="24.6">PEG_COMP_CPU</text>
<text x="98.2" y="31.7">DMI_TXN2</text>
<text x="98.2" y="33.4">DMI_TXN3</text>
<text x="71.5" y="36.1">26</text>
<text x="74.4" y="36.1">DMI_TXP[3..0]</text>
<text x="98.2" y="37">DMI_TXP0</text>
<text x="98.2" y="38.8">DMI_TXP1</text>
<text x="98.2" y="40.6">DMI_TXP2</text>
<text x="71.2" y="45.2">26 DMI_RXN[3..0]</text>
<text x="98.2" y="42.3">DMI_TXP3</text>
<text x="98.2" y="45.9">DMI_RXN0</text>
<text x="98.2" y="47.7">DMI_RXN1</text>
<text x="98.2" y="49.4">DMI_RXN2</text>
<text x="98.2" y="51.2">DMI_RXN3</text>
<text x="71.3" y="54.1">26 DMI_RXP[3..0]</text>
<text x="98.2" y="54.8">DMI_RXP0</text>
<text x="98.2" y="56.6">DMI_RXP1</text>
<text x="98.2" y="58.3">DMI_RXP2</text>
<text x="98.2" y="60.1">DMI_RXP3</text>
<text x="71.3" y="66.5">26 FDI_TXN[7..0]</text>
<text x="99.9" y="69">FDI_TXN0</text>
<text x="99.9" y="70.8">FDI_TXN1</text>
<text x="99.9" y="72.6">FDI_TXN2</text>
<text x="99.9" y="74.3">FDI_TXN3</text>
<text x="99.9" y="76.1">FDI_TXN4</text>
<text x="99.9" y="77.9">FDI_TXN5</text>
<text x="99.9" y="81.4">FDI_TXN7</text>
<text x="99.9" y="79.7">FDI_TXN6</text>
<text x="71.3" y="84.3">26 FDI_TXP[7..0]</text>
<text x="99.9" y="86.8">FDI_TXP0</text>
<text x="99.9" y="88.6">FDI_TXP1</text>
<text x="99.9" y="93.9">FDI_TXP4</text>
<text x="99.9" y="95.7">FDI_TXP5</text>
<text x="99.9" y="90.3">FDI_TXP2</text>
<text x="99.9" y="92.1">FDI_TXP3</text>
<text x="99.9" y="99.2">FDI_TXP7</text>
<text x="99.9" y="97.5">FDI_TXP6</text>
<text x="65.8" y="103.5">26</text>
<text x="65.8" y="105.3">26</text>
<text x="69.7" y="103.5">FDI_FSYNC0</text>
<text x="69.7" y="105.3">FDI_FSYNC1</text>
<text x="65.8" y="108.8">26</text>
<text x="65.8" y="112.4">26</text>
<text x="69.7" y="108.8">FDI_INT</text>
<text x="69.7" y="112.4">FDI_LSYNC0</text>
<text x="65.8" y="114.2">26</text>
<text x="69.7" y="114.2">FDI_LSYNC1</text>
<text x="89.3" y="125.9">eDP_HPD_CPU</text>
<text x="89.3" y="124.1">eDP_COMP_CPU</text>
</g>
<g font-size="1.6" fill="#004080">
<text x="116.5" y="29.2">DMI_RX#0</text>
<text x="145.9" y="29.2">PEG_RCOMPO</text>
<text x="146.6" y="27.4">PEG_ICOMPO</text>
<text x="147.4" y="25.6">PEG_ICOMPI</text>
<text x="116.5" y="30.9">DMI_RX#1</text>
<text x="116.5" y="32.7">DMI_RX#2</text>
<text x="116.5" y="34.5">DMI_RX#3</text>
<text x="149.1" y="34.5">PEG_RX#0</text>
<text x="116.5" y="38.1">DMI_RX0</text>
<text x="116.5" y="39.8">DMI_RX1</text>
<text x="116.5" y="41.6">DMI_RX2</text>
<text x="149.1" y="36.3">PEG_RX#1</text>
<text x="149.1" y="38.1">PEG_RX#2</text>
<text x="149.1" y="39.8">PEG_RX#3</text>
<text x="149.1" y="41.6">PEG_RX#4</text>
<text x="116.5" y="43.4">DMI_RX3</text>
<text x="116.5" y="46.9">DMI_TX#0</text>
<text x="149.1" y="43.4">PEG_RX#5</text>
<text x="149.1" y="45.2">PEG_RX#6</text>
<text x="149.1" y="46.9">PEG_RX#7</text>
<text x="116.5" y="48.7">DMI_TX#1</text>
<text x="116.5" y="50.5">DMI_TX#2</text>
<text x="116.5" y="52.3">DMI_TX#3</text>
<text x="148.2" y="52.3">PEG_RX#10</text>
<text x="149.1" y="48.7">PEG_RX#8</text>
<text x="149.1" y="50.5">PEG_RX#9</text>
<text x="116.5" y="55.8">DMI_TX0</text>
<text x="116.5" y="57.6">DMI_TX1</text>
<text x="116.5" y="59.4">DMI_TX2</text>
<text x="148.2" y="54.1">PEG_RX#11</text>
<text x="148.2" y="55.8">PEG_RX#12</text>
<text x="148.2" y="57.6">PEG_RX#13</text>
<text x="148.2" y="59.4">PEG_RX#14</text>
<text x="116.5" y="61.2">DMI_TX3</text>
<text x="148.2" y="61.2">PEG_RX#15</text>
<text x="150" y="64.7">PEG_RX0</text>
<text x="116.5" y="70.1">FDI0_TX#0</text>
<text x="116.5" y="71.8">FDI0_TX#1</text>
<text x="150" y="66.5">PEG_RX1</text>
<text x="150" y="68.3">PEG_RX2</text>
<text x="150" y="70.1">PEG_RX3</text>
<text x="150" y="71.8">PEG_RX4</text>
<text x="116.5" y="73.6">FDI0_TX#2</text>
<text x="116.5" y="75.4">FDI0_TX#3</text>
<text x="116.5" y="77.2">FDI1_TX#0</text>
<text x="150" y="73.6">PEG_RX5</text>
<text x="150" y="75.4">PEG_RX6</text>
<text x="150" y="77.2">PEG_RX7</text>
<text x="116.5" y="79">FDI1_TX#1</text>
<text x="116.5" y="80.7">FDI1_TX#2</text>
<text x="116.5" y="82.5">FDI1_TX#3</text>
<text x="149.1" y="82.5">PEG_RX10</text>
<text x="150" y="79">PEG_RX8</text>
<text x="150" y="80.7">PEG_RX9</text>
<text x="116.5" y="87.8">FDI0_TX0</text>
<text x="116.5" y="89.6">FDI0_TX1</text>
<text x="149.1" y="84.3">PEG_RX11</text>
<text x="149.1" y="86.1">PEG_RX12</text>
<text x="149.1" y="87.8">PEG_RX13</text>
<text x="149.1" y="89.6">PEG_RX14</text>
<text x="116.5" y="91.4">FDI0_TX2</text>
<text x="116.5" y="93.2">FDI0_TX3</text>
<text x="116.5" y="95">FDI1_TX0</text>
<text x="149.1" y="91.4">PEG_RX15</text>
<text x="149.3" y="95">PEG_TX#0</text>
<text x="116.5" y="96.7">FDI1_TX1</text>
<text x="116.5" y="98.5">FDI1_TX2</text>
<text x="116.5" y="100.3">FDI1_TX3</text>
<text x="149.3" y="96.7">PEG_TX#1</text>
<text x="149.3" y="98.5">PEG_TX#2</text>
<text x="149.3" y="100.3">PEG_TX#3</text>
<text x="116.5" y="103.8">FDI0_FSYNC</text>
<text x="116.5" y="105.6">FDI1_FSYNC</text>
<text x="149.3" y="102.1">PEG_TX#4</text>
<text x="149.3" y="103.8">PEG_TX#5</text>
<text x="149.3" y="105.6">PEG_TX#6</text>
<text x="149.3" y="107.4">PEG_TX#7</text>
<text x="116.5" y="109.2">FDI_INT</text>
<text x="116.5" y="112.7">FDI0_LSYNC</text>
<text x="148.4" y="112.7">PEG_TX#10</text>
<text x="149.3" y="109.2">PEG_TX#8</text>
<text x="149.3" y="111">PEG_TX#9</text>
<text x="116.5" y="114.5">FDI1_LSYNC</text>
<text x="148.4" y="114.5">PEG_TX#11</text>
<text x="148.4" y="116.3">PEG_TX#12</text>
<text x="148.4" y="118.1">PEG_TX#13</text>
<text x="148.4" y="119.8">PEG_TX#14</text>
<text x="116.5" y="123.4">EDP_COMPIO</text>
<text x="116.5" y="125.2">EDP_ICOMPO</text>
<text x="148.4" y="121.6">PEG_TX#15</text>
<text x="150.2" y="125.2">PEG_TX0</text>
<text x="116.5" y="127">EDP_HPD#</text>
<text x="150.2" y="127">PEG_TX1</text>
<text x="150.2" y="128.7">PEG_TX2</text>
<text x="150.2" y="130.5">PEG_TX3</text>
<text x="116.5" y="134.1">EDP_AUX</text>
<text x="116.5" y="132.3">EDP_AUX#</text>
<text x="150.2" y="132.3">PEG_TX4</text>
<text x="150.2" y="134.1">PEG_TX5</text>
<text x="150.2" y="135.8">PEG_TX6</text>
<text x="150.2" y="137.6">PEG_TX7</text>
<text x="116.5" y="139.4">EDP_TX#0</text>
<text x="116.5" y="141.2">EDP_TX#1</text>
<text x="116.5" y="143">EDP_TX#2</text>
<text x="149.3" y="143">PEG_TX10</text>
<text x="150.2" y="139.4">PEG_TX8</text>
<text x="150.2" y="141.2">PEG_TX9</text>
<text x="116.5" y="148.3">EDP_TX0</text>
<text x="116.5" y="144.7">EDP_TX#3</text>
<text x="149.3" y="144.7">PEG_TX11</text>
<text x="149.3" y="146.5">PEG_TX12</text>
<text x="149.3" y="148.3">PEG_TX13</text>
<text x="116.5" y="150.1">EDP_TX1</text>
<text x="116.5" y="151.8">EDP_TX2</text>
<text x="116.5" y="153.6">EDP_TX3</text>
<text x="149.3" y="150.1">PEG_TX14</text>
<text x="149.3" y="151.8">PEG_TX15</text>
</g>
<g font-size="1.3">
<text x="30.8" y="1.3">A</text>
<text x="88.9" y="1.3">B</text>
<text x="146.9" y="1.3">C</text>
<text x="205" y="1.3">D</text>
<text x="263.1" y="1.3">E</text>
<text x=".5" y="28.4">4</text>
<text x="292.6" y="28.4">4</text>
<text x=".5" y="79.5">3</text>
<text x="292.6" y="79.5">3</text>
<text x=".5" y="130.6">2</text>
<text x="292.6" y="130.6">2</text>
<text x=".5" y="181.7">1</text>
<text x="292.6" y="181.7">1</text>
<text x="30.8" y="207.4">A</text>
<text x="88.9" y="207.4">B</text>
<text x="146.9" y="207.4">C</text>
<text x="205" y="207.4">D</text>
<text x="263.1" y="207.4">E</text>
</g>
</svg>
